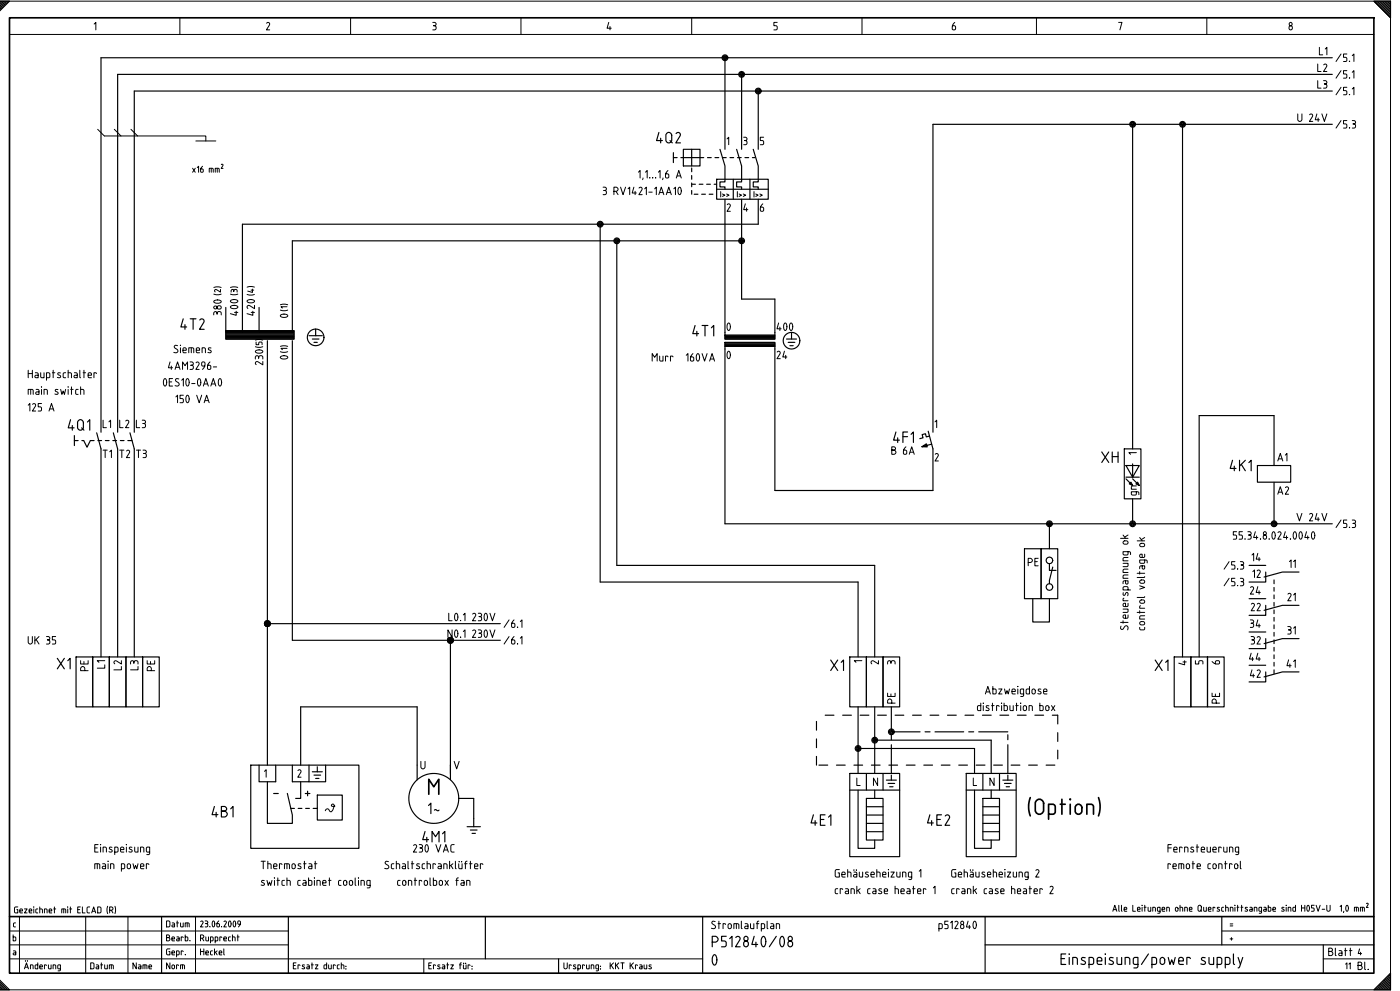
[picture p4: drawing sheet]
<svg xmlns="http://www.w3.org/2000/svg" width="421mm" height="298mm" viewBox="0 0 421 298" stroke-linecap="round" stroke-linejoin="round" font-family="sans-serif">
<g fill="none" stroke="#000" stroke-width=".35">
<path d="M-.1 .9l1.1 1.1M-.1 1.4l.9 .8M-.1 1.9l.6 .6M-.1 2.9l.1 .1M0 2.4l.3 .3M0 .3h2.9l-2.9 3M0 .5l1.3 1.2M.5 .5l1 1M1 .5l.7 .7M1.5 .5l.5 .5M2 .5l.2 .2M217.9 17.3v27.5"/>
<path d="M400.4 17.3h-370v112.6M412.9 .3h5v5zM413 .5l4.7 4.7M413.5 .5l4.2 4.2M414 .5l3.7 3.7M414.5 .5l3.2 3.2M415 .5l2.7 2.7M415.5 .5l2.2 2.2M416 .5l1.7 1.7M416.5 .5l1.2 1.2M417 .5l.7 .7M417.5 .5l.2 .2"/>
<path d="M222.9 22.3v22.5M227.9 27.4v17.4M340.4 37.3v97.5M355.4 37.3v160.1M400.4 22.3h-365v107.6M400.4 27.4h-360v102.5M400.4 37.3h-120v92.6M202.4 45.9v2.9M202.4 47.3h1.1M204.6 47.3h6.9M205.4 44.8h5v5.1h-5zM207.9 44.8v5.1"/>
<path d="M207.9 50.5v1.1M207.9 52.7v1.1M208.6 58.3h1.1M210.1 55.4h1.1M210.9 58.3h1.1M212.4 55.4h1.1M212.6 47.3h1.1M213.1 58.3h1.1M214.6 55.4h.8M214.9 47.3h1.1M215.4 53.8h15.5v6h-15.5zM215.4 56.9h15.5"/>
<path d="M216.4 44.8l1.5 5.1v4.7h-1.5v1.5h1.5v.8M217.1 47.3h1.1M217.9 59.8v40.1M219.4 47.3h1.1M220.4 53.8v6M221.4 44.8l1.5 5.1v4.7h-1.5v1.5h1.5v.8M221.6 47.3h1.1M222.9 59.8v30h10v10.1M223.9 47.3h1.1M225.4 53.8v6M226.1 47.3h.8M226.4 44.8l1.5 5.1v4.7h-1.5v1.5h1.5v.8"/>
<path d="M227.9 59.8v7.5h-155v32.6M180.4 67.3v107.6h77.5v22.5M185.4 72.3v97.5h77.5v27.6M222.9 72.3h-135v27.6M67.9 99.3h20.5v2.6h-20.5zM67.9 92.4v7.5h20.5M67.9 99.6h20.5M67.9 99.3h20.5M77.9 92.4v7.5M94.9 98.8v2M237.9 99.9v2M67.9 100.8h20.5"/>
<path d="M67.9 101.9h20.5M67.9 101.6h20.5M67.9 101.3h20.5M67.9 101.1h20.5M67.9 100.6h20.5M67.9 100.3h20.5M67.9 100.1h20.5M80.4 102.3v127.5M87.9 102.3v90h62.5M92.9 100.8h4M93.9 101.9h2M94.4 102.8h1"/>
<path d="M217.9 100.7h15v1.2h-15zM217.9 102.8h15v1.2h-15zM217.9 100.8h15M217.9 101.9h15M217.9 101.6h15M217.9 101.3h15M217.9 101.1h15M217.9 103.8h15M217.9 103.6h15M217.9 103.3h15M217.9 103h15M236.4 101.9h3"/>
<path d="M236.9 102.8h2M237.4 103.9h1M22.4 132.3h1.1M22.4 130.8v3.1M24.6 132.3h.6l1 2 1-2h1.1M29.1 130l1.3 4.8v62.6M29.4 132.3h1.1M31.7 132.3h1.1M33.9 132.3h1.1M34.1 130l1.3 4.8v62.6M36.2 132.3h1.1M38.4 132.3h1.3"/>
<path d="M39.1 130l1.3 4.8v62.6M278.9 129.6l1.5 5.2v12.5h-47.5v-43.3h-15v53.3h182.5M279.3 131l-.9 .3-.3-1-1 .2 .3 1-1 .3M280 133.4l-2.9 .8 1.3-.9 .2 .9h-1.5M337.9 134.8h5v15h-5zM338.4 139.8h4l-2 3.5zM340.4 139.4v3.9M377.9 139.8h10v5.1h-10zM382.9 139.8v-15h-22.5v72.6M315.4 157.3v7.5M338.4 143.3h4M338.4 143.8l2 2"/>
<path d="M340.4 149.8v7.5M340.4 143.8l2 2M382.9 144.9v12.4M307.9 164.8h5v15h-5zM310.4 179.8v7h5v-7M312.9 164.8h5v15h-5zM315.4 169.4v1.9h2M316.4 170.3l-1 4v1M375.4 169.8h5M375.4 179.8h5M380.4 171.8v3.1h-5M382.9 174.2v1.1"/>
<path d="M382.9 176.5v1.1M382.9 178.7v1.1M390.4 171.8h-5l-5.5 1.5M22.9 197.4h5v15h-5zM27.9 197.4h5v15h-5zM32.9 197.4h5v15h-5zM37.9 197.4h5v15h-5zM42.9 197.4h5v15h-5zM80.4 187.3h70M135.4 192.3v41.9M255.4 197.4h5v15h-5zM260.4 197.4h5v15h-5z"/>
<path d="M265.4 197.4h5v15h-5zM352.9 197.4h5v15h-5zM357.9 197.4h5v15h-5zM362.9 197.4h5v15h-5zM375.4 199.8h5M380.4 181.8v3h-5M382.9 181v1.1M382.9 183.2v1.2M382.9 185.5v1.1M382.9 187.7v1.1M382.9 190v1.1M382.9 192.2v1.2"/>
<path d="M382.9 194.5v1.1M382.9 196.7v1.1M382.9 199v1.1M390.4 181.8h-5l-5.5 1.5M390.4 191.8h-5l-5.5 1.6M245.4 216.7v2.7M248 214.8h2.6M253.2 214.8h2.7M257.9 212.4v20M258.5 214.8h2.6M262.9 212.4v20M263.7 214.8h2.7"/>
<path d="M267.9 212.4v7.4h8.6M269 214.8h2.6M274.2 214.8h2.7M278 219.8h1.5M279.5 214.8h2.6M281 219.8h8.6M284.7 214.8h2.7M290 214.8h2.6M291.1 219.8h1.5M294.1 219.8h8.8M317.9 214.8v2.7M380.4 201.8v3.1h-5"/>
<path d="M382.9 201.2v1.1M390.4 201.8h-5l-5.5 1.5M75.4 229.8h32.5v25.1h-32.5zM77.9 229.8v5h5v-5M80.4 234.8v12.6h7.5v-2.6l-1.5-6.4M87.9 229.8v5h5v-5M90.4 234.8v5.1h-1.5M90.4 229.8v-17.4h35v21.8M93.9 231.8h3M94.4 232.9h2M94.9 233.8h1M95.4 238.8h7.5v7.5h-7.5z"/>
<path d="M95.4 230.3v1.5M97.9 229.8v5h-5M137.9 239.9h4.5v8.4M245.4 222v2.6M245.4 227.2v2.6M246.1 229.8h2.6M251.4 229.8h2.6M255.4 232.4h15v24.9h-15zM255.4 237.3h15M256.6 229.8h2.6M257.9 237.3v17.6h5v-2.6M257.9 224.8h35v7.6"/>
<path d="M260.4 239.9h5v12.4h-5zM260.4 232.4v4.9M261.9 229.8h2.6M262.9 237.3v2.6M262.9 222.3h35v10.1M265.4 232.4v4.9M266.4 234.4h3M266.9 235.3h2M267.1 229.8h2.6M267.4 236.4h1M267.9 220.7v1.5M267.9 223.7v8.7"/>
<path d="M267.9 232.9v1.5M272.4 229.8h2.6M277.6 229.8h2.6M282.9 229.8h2.6M288.1 229.8h2.6M290.4 232.4h15v24.9h-15zM290.4 237.3h15M292.9 237.3v17.6h5v-2.6M293.4 229.8h2.6M295.4 239.9h5v12.4h-5zM295.4 232.4v4.9M297.9 237.3v2.6"/>
<path d="M298.6 229.8h2.6M300.4 232.4v4.9M301.4 234.4h3M301.9 235.3h2M302.4 236.4h1M302.9 220.7v1.5M302.9 223.7v8.7M302.9 232.9v1.5M303.9 229.8h2.6M309.1 229.8h2.6M314.4 229.8h2.6M317.9 220.1v2.6"/>
<path d="M317.9 225.4v2.6M87.4 242.8h1.1M89.6 242.8h1.1M91.9 242.8h1.1M94.1 242.8h1.3M140.4 248.3h4M141.4 249.4h2M141.9 250.3h1M260.4 242.3h5M260.4 244.8h5M260.4 247.4h5M260.4 249.8h5"/>
<path d="M295.4 242.3h5M295.4 244.8h5M295.4 247.4h5M295.4 249.8h5M48.6 275.4v17M86.7 275.4v17M145.9 275.4v12.7M211.2 275.4v17M296 275.4v17M367.2 275.4v8.4M-.1 295.5l1.8 1.8M-.1 296l1.3 1.3"/>
<path d="M-.1 296.5l.8 .8M0 296.9l.3 .4M0 294.4l2.9 2.9h-2.9M0 295l2.2 2.3M167.9 288.1v4.3M296 283.8h116.9M397.7 283.8v8.6M413.3 297.2v.1M413.5 297l.3 .3M413.8 296.7l.5 .6M414 296.4l.8 .9M414.3 296.2l1 1.1"/>
<path d="M414.5 295.9l1.3 1.4M414.7 295.7l1.6 1.6M415 295.4l1.8 1.9M415.2 295.2l2.1 2.1M415.5 295l2.2 2.2M415.7 294.7l2 2M416 294.5l1.7 1.7M416.2 294.2l1.5 1.5M416.5 294l1.2 1.2M416.7 293.7l1 1M417 293.5l.7 .7M417.2 293.2l.5 .5"/>
<path d="M417.5 293l.2 .2M417.9 292.4v4.9h-5z"/>
<circle cx="217.9" cy="17.3" r=".38"/>
<circle cx="217.9" cy="17.3" r=".63"/>
<circle cx="217.9" cy="17.3" r=".88"/>
<circle cx="222.9" cy="22.4" r=".63"/>
<circle cx="222.9" cy="22.3" r=".88"/>
<circle cx="222.9" cy="22.3" r=".37"/>
<circle cx="227.9" cy="27.4" r=".37"/>
<circle cx="227.9" cy="27.3" r=".62"/>
<circle cx="227.9" cy="27.3" r=".87"/>
<circle cx="340.4" cy="37.4" r=".63"/>
<circle cx="340.4" cy="37.3" r=".88"/>
<circle cx="340.4" cy="37.3" r=".37"/>
<circle cx="355.4" cy="37.4" r=".63"/>
<circle cx="355.4" cy="37.3" r=".88"/>
<circle cx="355.4" cy="37.3" r=".37"/>
<circle cx="180.4" cy="67.3" r=".38"/>
<circle cx="180.4" cy="67.4" r=".63"/>
<circle cx="180.4" cy="67.3" r=".88"/>
<circle cx="185.4" cy="72.3" r=".38"/>
<circle cx="185.4" cy="72.3" r=".63"/>
<circle cx="185.4" cy="72.3" r=".87"/>
<circle cx="222.9" cy="72.3" r=".38"/>
<circle cx="222.9" cy="72.3" r=".63"/>
<circle cx="222.9" cy="72.3" r=".87"/>
<circle cx="94.9" cy="101.3" r="2.5"/>
<circle cx="237.9" cy="102.3" r="2.5"/>
<circle cx="315.4" cy="157.3" r=".88"/>
<circle cx="315.4" cy="157.3" r=".38"/>
<circle cx="315.4" cy="157.3" r=".62"/>
<circle cx="340.4" cy="157.3" r=".88"/>
<circle cx="340.4" cy="157.3" r=".37"/>
<circle cx="340.4" cy="157.3" r=".62"/>
<circle cx="382.9" cy="157.3" r=".88"/>
<circle cx="382.9" cy="157.3" r=".37"/>
<circle cx="382.9" cy="157.3" r=".62"/>
<circle cx="315.4" cy="168.4" r="1"/>
<circle cx="315.4" cy="176.3" r="1"/>
<circle cx="80.4" cy="187.3" r=".88"/>
<circle cx="80.4" cy="187.3" r=".37"/>
<circle cx="80.4" cy="187.3" r=".62"/>
<circle cx="135.4" cy="192.4" r=".63"/>
<circle cx="135.4" cy="192.3" r=".88"/>
<circle cx="267.9" cy="219.8" r=".38"/>
<circle cx="267.9" cy="219.8" r=".63"/>
<circle cx="267.9" cy="219.8" r=".87"/>
<circle cx="130.4" cy="239.9" r="7.5"/>
<circle cx="257.9" cy="224.8" r=".88"/>
<circle cx="257.9" cy="224.8" r=".37"/>
<circle cx="257.9" cy="224.8" r=".62"/>
<circle cx="262.9" cy="222.3" r=".88"/>
<circle cx="262.9" cy="222.3" r=".38"/>
<circle cx="262.9" cy="222.4" r=".63"/>
</g>
<g fill="none" stroke="#000" stroke-width=".3">
<path d="M0 .3h417.9v297h-418M2.9 10.4h410M54.1 5.3v5.1M105.4 5.3v5.1M156.6 5.3v5.1M207.9 5.3v5.1M259 5.3v5.1M311.5 5.3v5.1M362.7 5.3v5.1M29.4 38.8l2 2h30.5v1.6M34.4 38.8l2 2M39.4 38.8l2 2"/>
<path d="M58.9 42.4h6M191.9 51.7l.5-.5v2.3M193.2 53.5l-.1 .5M194 51.7l.5-.5v2.3M195.2 53.4h.1M196.1 53.4h.1M197 53.4h.1M197.9 51.7l.5-.5v2.3M199.2 53.5l-.1 .5M200.7 51.2a1.62 1.62 0 0 0-.4 2.3l.6-.1 .1-.9-.3-.3h-.7M203.2 53.5l.8-2.3 .7 2.3M203.5 52.8h1"/>
<path d="M8.5 118.5v-1.5l1.4 .1 .1 1.4M8.5 111.2v2.3M8.5 112.2h1.2M9.2 117v1.5M9.7 111.2v2.3M10.6 112h.6l.3 .3v1.2l-.9-.1v-.5l.9-.2M10.9 117h.5l.3 .3v1.2l-.9-.1v-.6l.9-.1M12.2 112v1.2l.3 .3h.7v-1.5M12.5 116.3h.1M12.5 117v1.5M13.2 118.5v-1.5h.7l.3 .3v1.2M14 113.5h.7l.3-.3v-.9l-.3-.3h-.7v2.2"/>
<path d="M15.7 112h.8M16 111.2v2.3M17.4 117h-.6l-.2 .2 .2 .4 .6 .3v.5l-.9-.1M18.2 112h-.6l-.2 .3 .8 .6v.3l-.3 .3-.7-.1M18.2 117l.4 1.5 .4-1 .4 1 .3-1.5M19.7 112h-.4l-.3 .3 .1 1.1 .6 .1M20.5 116.3h.1M20.5 112h.7l.3 .3v1.2M20.5 111.2v2.3M20.5 117v1.5M21.2 117h.8M21.5 116.2v2.3"/>
<path d="M22.4 112h.5l.3 .3v1.2l-.9-.1v-.5l.9-.2M23.5 117h-.5l-.3 .3 .1 1.1 .7 .1M24 111.2v2.1l.2 .2M24.2 117h.7l.3 .3v1.2M24.2 116.2v2.3M25 112h.7M25.2 111.2v2.3M26.5 112.7h1l-.1-.6h-.8l-.1 1.1 .3 .3h.7M29 112.2l-.2-.2h-.6v1.5M49.4 113.9l.1-.1a1.29 1.29 0 0 1 .4 2 .63 .63 0 0 1-.8-.2 .63 .63 0 0 1 0-.7zM50.9 114.7h.7M51.1 108.7l-.5 1.8h1.3"/>
<path d="M51.5 110v1M51.9 113.7h-1v2.3h1M52.6 111l.8-2.3 .7 2.3M52.9 110.3h1M53.4 103.9a.53 .53 0 0 0-.8-.1 .53 .53 0 0 0 0 .7l.6 .4a.67 .67 0 0 1 0 1 .67 .67 0 0 1-1 0M53.7 113.8a.53 .53 0 0 0-.8 0 .53 .53 0 0 0 0 .8l.7 .3a.67 .67 0 0 1 0 1 .67 .67 0 0 1-1-.1M54.2 103.8h.1M54.2 104.5v1.5M54.6 114.2l.5-.5v2.3M54.9 111v-2.3l.7 1.1 .8-1.1v2.3M55 105.2h1l-.1-.6h-.8l-.1 1.1 .3 .3h.7M56.1 113.9l.1-.1a1.29 1.29 0 0 1 .4 2 .63 .63 0 0 1-.7-.2 .63 .63 0 0 1 0-.7z"/>
<path d="M56.7 106v-1.5l1.4 .1 .1 1.4M57.1 108.7h.6a.51 .51 0 0 1 .4 .5 .51 .51 0 0 1-.4 .5h-.3l.6 .2 .1 .7-.4 .4h-.6M57.5 104.5v1.5M57.6 115.2h1M58.9 109a.51 .51 0 0 1 .7-.2 .51 .51 0 0 1 .2 .7l-.9 1.5h1M59 105.2h1l-.1-.6h-.8l-.1 1.1 .3 .3h.7M59.6 113.9l.1-.1a1.29 1.29 0 0 1 .4 2l-.1 .2a1.29 1.29 0 0 1-.4-2.1zM60.7 106v-1.5h.7l.3 .3v1.2M61.1 116l.8-2.3 .7 2.3M61.4 115.3h1M61.5 110h-.6l-.3-.3 .1-.9 .6-.1a1.64 1.64 0 0 1-.4 2.3M63.1 108.7a1.62 1.62 0 0 0-.5 2.3l.6-.1 .2-.9-.3-.3h-.7"/>
<path d="M63.4 116l.7-2.3 .8 2.3M63.4 104.5h-.6l-.2 .3 .8 .6 .1 .3-.3 .3-.7-.1M63.6 115.3h1M64.1 110.2h1M65.9 113.9l.1-.1a1.29 1.29 0 0 1 .4 2 .63 .63 0 0 1-.8-.2 .63 .63 0 0 1 0-.7zM336.7 161.7h2.3M337.5 169.2h1.5l-.1 .9-1.4 .1M337.5 160.7l.7 1M337.6 178.1l-.1 .5 .3 .2 .6-.8h.3l.3 .3-.1 .7M337.6 162.6l1-.1a.52 .52 0 0 1 .4 .5 .52 .52 0 0 1-.4 .5l-1-.1-.1-.3zM337.7 179.7l-.2 .2v.6h1.5M338.2 174.5l.2 .9h.5l.1-.9h-1.2l-.3 .3v.5"/>
<path d="M339 177.2v-.7l-.3-.3h-.9l-.3 .3v.7h2.2M339 172.7h-1.2l-.3 .3v.7h1.5M339 171h-1.2l-.3 .3v.7h1.5M339 167.5h-1.2l-.3 .3v.7h1.5M339 165.7v.7l-.3 .3h-.9l-.3-.3v-.7h2l.2 .3v.6M339 160.7l-1 .6M336.7 187h2.3M336.9 188.1a.53 .53 0 0 0-.1 .8 .53 .53 0 0 0 .8 0l.4-.7a.67 .67 0 0 1 .9 0 .67 .67 0 0 1 0 1M337.5 183h1.5l-.1 .9-1.4 .1M337.5 186.5v.7M339 184.7v.7l-.3 .3-1.1-.1v-.8l.6-.1v1M339 181.2v.7l-.3 .3-1.1-.1v-.8l.6-.1v1"/>
<path d="M296.1 208.5l.8-2.3 .7 2.3M296.4 207.8h1M298.4 206.2v2.3h.7l.3-.3v-.9l-.3-.3h-.7M300.1 207h1l-1 1.5h1M301.9 207l.3 1.5 .4-1 .4 1 .4-1.5M304.1 207.7h1l-.1-.6h-.8l-.1 1.1 .3 .3h.7M305.9 206.3h.1M305.9 207v1.5M307.6 208.5h-.7l-.3-.3v-.9l.3-.3h.7v2l-.3 .2h-.6M309.4 206.2v2.3l-.9-.1v-1.3l.9-.1M310.2 207.1a.51 .51 0 0 1 .6-.1 .51 .51 0 0 1 .3 .5v.6a.52 .52 0 0 1-.5 .4 .52 .52 0 0 1-.5-.4zM312.8 207h-.6l-.2 .3 .8 .6 .1 .3-.3 .3-.7-.1"/>
<path d="M313.6 207.7h1l-.1-.6h-.8l-.1 1.1 .3 .3h.7M28.5 254.7h.7M29.5 253.7h-1v2.3h1M30.2 253.8h.1M30.2 254.5v1.5M31 256v-1.5h.7l.3 .3v1.2M33.7 254.6l-.6-.1-.2 .3 .8 .6v.3l-.3 .3-.7-.2M34.5 256h.7l.3-.3v-.9l-.3-.3h-.7v2.2M36.2 255.2h1l-.1-.6h-.8l-.1 1.1 .3 .3h.7M38 253.8h.1M38 254.5v1.5M39.7 254.6l-.6-.1-.2 .3 .8 .6v.3l-.3 .3-.7-.2"/>
<path d="M40.5 254.5v1.2l.3 .3h.7v-1.5M42.2 256v-1.5h.7l.3 .3v1.2M45 256h-.7l-.3-.3v-.9l.3-.3h.7v1.9l-.3 .3h-.6M78.5 258.7h1.2M79.1 258.7v2.3M80.5 259.5h.7l.3 .3v1.2M80.5 258.7v2.3M84.7 259.7l-.2-.2h-.5v1.5M86.2 259.5v1.5M87.9 259.6a.51 .51 0 0 1 .5-.1 .51 .51 0 0 1 .3 .5v.6a.52 .52 0 0 1-.5 .4 .52 .52 0 0 1-.5-.4zM90.4 259.5h-.6l-.2 .2 .2 .4 .6 .3v.5h-.9M91.2 259.5h.8"/>
<path d="M91.5 258.7v2.3M92.9 259.5h.5l.3 .3v1.2l-.9-.1v-.5l.9-.2M94.5 259.5h.7M94.7 258.7v2.3M100.7 242.2h-1v-.5l.5-.1a1.7 1.7 0 0 1-.3 2l-.6 .3-.8-.9-.5 .1-.2 .5M116.7 258.9a.53 .53 0 0 0-.8-.1 .53 .53 0 0 0 0 .7l.7 .4a.67 .67 0 0 1 0 1 .67 .67 0 0 1-1 0M118.4 259.5h-.5l-.3 .3 .1 1.1 .7 .1M119.1 259.5h.7l.3 .3v1.2M119.1 258.7v2.3M121 259.5h.6l.3 .3v1.2l-.9-.1-.1-.4 .2-.3h.8M122.6 258.7v2.1l.3 .2M123.6 259.5h.8"/>
<path d="M123.9 258.7v2.3M126 259.5h-.5l-.3 .3 .9 .6v.3l-.3 .3-.7-.1M127.6 259.5h-.5l-.2 .3 .1 1.1 .6 .1M128.4 259.5h.7l.3 .3v1.2M128.4 258.7v2.3M130.9 259.7l-.2-.2h-.6v1.5M131.7 259.5h.6l.3 .3v1.2l-.9-.1v-.5l.9-.2M135.1 258.7v2.3M135.5 260l.6 1M136.1 259.5l-1 .7M136.9 258.7v2.1l.2 .2M137.9 259.5v1.2l.2 .3h.8v-1.5"/>
<path d="M138 258.9h.1M138.7 258.9h.1M139.6 259.5h.8M140.4 258.7l-.5 .3v2M141.1 259.5h.8M141.4 258.7v2.3M145.1 259.7l-.2-.2h-.5v1.5M351 254.7h1M352 253.7h-1v2.3M352.7 255.2h1l-.1-.6h-.8l-.1 1.1 .3 .3h.7M355.2 254.7l-.2-.2h-.5v1.5M356 256v-1.5h.7l.3 .3v1.2"/>
<path d="M358.7 254.6l-.6-.1-.2 .3 .8 .6v.3l-.3 .3-.7-.2M359.5 254.5h.7M359.7 253.7v2.3M361 255.2h1l-.1-.6h-.8l-.1 1.1 .3 .3h.7M362.7 254.5v1.2l.3 .3h.7v-1.5M364.5 255.2h1l-.1-.6h-.8l-.1 1.1 .3 .3h.7M367 254.7l-.2-.2h-.6v1.5M367.7 254.5v1.2l.3 .3h.7v-1.5M369.5 256v-1.5h.7l.3 .3v1.2M372.2 256h-.7l-.3-.3v-.9l.3-.3h.7v1.9l-.3 .3h-.5M2.9 279.7h83.8M5.9 275.4v17"/>
<path d="M25.8 275.4v17M38.5 275.4v17M58.8 275.4v17M82.2 260.2h1l-.1-.6h-.8l-.1 1.1 .3 .3h.7M85.5 261v-1.5l1.4 .1 .1 1.4M133.4 261v-1.5h.7l.3 .3v1.2M142.6 260.2h1l-.1-.6h-.8l-.1 1.1 .3 .3h.7M252.2 261.2l-1.1 .2v1.9l1.1 .2v-1.3h-.3M253 262.7h1l-.1-.6h-.8l-.1 1.1 .3 .3h.7M254.7 262h.7l.3 .3v1.2M254.7 261.2v2.3M256.6 261.4h.1"/>
<path d="M256.6 262h.6l.3 .3v1.2l-.9-.1v-.6l.9-.1M257.4 261.4h.1M258.2 262v1.2l.3 .3h.7v-1.5M260.9 262.1l-.6-.1-.2 .2 .2 .4 .6 .3v.5l-.9-.1M261.7 262.7h1l-.1-.6h-.8l-.1 1.1 .3 .3h.7M263.5 262h.7l.3 .3v1.2M263.5 261.2v2.3M265.2 262.7h1l-.1-.6h-.8l-.1 1.1 .3 .3h.7M267 261.3h.1M267 262v1.5M267.7 262h1l-1 1.5h1M269.5 262v1.2l.3 .3h.7v-1.5"/>
<path d="M271.2 263.5v-1.5h.7l.3 .3v1.2M274 263.5h-.7l-.3-.3v-.9l.3-.3h.7v1.9l-.3 .3h-.6M276.2 261.7l.5-.5v2.3M287.2 261.2l-1.1 .2v1.9l1.1 .2v-1.3h-.3M288 262.7h1l-.1-.6h-.8l-.1 1.1 .3 .3h.7M289.7 262h.7l.3 .3v1.2M289.7 261.2v2.3M291.6 261.4h.1M291.6 262h.6l.3 .3v1.2l-.9-.1v-.6l.9-.1M292.4 261.4h.1M293.2 262v1.2l.3 .3h.7v-1.5M295.9 262.1l-.6-.1-.2 .3 .8 .6 .1 .3-.3 .3-.7-.2"/>
<path d="M296.7 262.7h1l-.1-.6h-.8l-.1 1.1 .3 .3h.7M298.5 262h.7l.3 .3v1.2M298.5 261.2v2.3M300.2 262.7h1l-.1-.6h-.8l-.1 1.1 .3 .3h.7M302 261.3h.1M302 262v1.5M302.7 262h1l-1 1.5h1M304.5 262v1.2l.3 .3h.7v-1.5M306.2 263.5v-1.5h.7l.3 .3v1.2M309 263.5h-.7l-.3-.3v-.9l.3-.3h.7v1.9l-.3 .3h-.6M311.3 261.5a.51 .51 0 0 1 .7-.2 .51 .51 0 0 1 .2 .7l-1 1.5h1M367.2 279.7h45.7"/>
<path d="M2.9 288.1h208.3M2.9 283.8h83.8M127.4 288.1v4.3M397.7 288.1h15.2"/>
</g>
<path d="M2.9 5.3h410v287.1h-410zM2.9 275.4h410" fill="none" stroke="#000" stroke-width=".5"/>
<g font-size="7">
<text x="128.6" y="238.8">M</text>
<text x="308.9" y="244.8">(Option)</text>
</g>
<g font-size="4.9">
<text x="197.1" y="43.1">4Q2</text>
<text x="54.2" y="99.1">4T2</text>
<text x="208" y="101.1">4T1</text>
<text x="20.3" y="129.4">4Q1</text>
<text x="268.4" y="133.1">4F1</text>
<text x="330.9" y="139.1">XH</text>
<text x="369.5" y="141.6">4K1</text>
<text x="17.1" y="201.1">X1</text>
<text x="249.5" y="201.6">X1</text>
<text x="347" y="201.6">X1</text>
<text x="82.1" y="239.6">-</text>
<text x="91.6" y="239.6">+</text>
<text x="63.6" y="245.6">4B1</text>
<text x="128.6" y="244.6">1~</text>
<text x="243.6" y="248.1">4E1</text>
<text x="278.6" y="248.1">4E2</text>
<text x="126.9" y="253.1">4M1</text>
<text x="213.9" y="284.6">P512840/08</text>
<text x="213.9" y="290.1">0</text>
<text x="318.7" y="289.9">Einspeisung/power supply</text>
</g>
<g font-size="3.5">
<text x="28.2" y="9.1">1</text>
<text x="79.9" y="9.1">2</text>
<text x="129.9" y="9.1">3</text>
<text x="182.3" y="9.1">4</text>
<text x="232.4" y="9.1">5</text>
<text x="286" y="9.1">6</text>
<text x="336" y="9.1">7</text>
<text x="387.2" y="9.1">8</text>
<text x="396.4" y="16.6">L1</text>
<text x="395.9" y="21.6">L2</text>
<text x="401.4" y="18.6">/5.1</text>
<text x="401.4" y="23.6">/5.1</text>
<text x="395.9" y="26.6">L3</text>
<text x="401.4" y="28.6">/5.1</text>
<text x="389.9" y="36.6">U 24V</text>
<text x="401.4" y="38.6">/5.3</text>
<text x="218.4" y="43.6">1</text>
<text x="223.4" y="43.6">3</text>
<text x="228.4" y="43.6">5</text>
<text x="181.1" y="58.6">3 RV1421-1AA10</text>
<text x="218.4" y="63.6">2</text>
<text x="223.4" y="63.6">4</text>
<text x="228.4" y="63.6">6</text>
<text x="66.6" y="94.7" transform="rotate(-90 66.6 94.7)">380</text>
<text x="71.6" y="94.8" transform="rotate(-90 71.6 94.8)">400</text>
<text x="76.6" y="94.8" transform="rotate(-90 76.6 94.8)">420</text>
<text x="86.6" y="95.5" transform="rotate(-90 86.6 95.5)">0</text>
<text x="218.4" y="99.4">0</text>
<text x="233.4" y="99.4">400</text>
<text x="86.6" y="108" transform="rotate(-90 86.6 108)">0</text>
<text x="218.4" y="107.9">0</text>
<text x="233.4" y="107.9">24</text>
<text x="79.1" y="109.7" transform="rotate(-90 79.1 109.7)">230</text>
<text x="195.9" y="108.6">Murr</text>
<text x="206.1" y="108.6">160VA</text>
<text x="8.4" y="123.6">125 A</text>
<text x="52.7" y="121.1">150 VA</text>
<text x="30.9" y="128.6">L1</text>
<text x="35.9" y="128.6">L2</text>
<text x="40.9" y="128.6">L3</text>
<text x="280.9" y="128.6">1</text>
<text x="30.9" y="137.6">T1</text>
<text x="35.9" y="137.6">T2</text>
<text x="40.9" y="137.6">T3</text>
<text x="267.9" y="136.6">B 6A</text>
<text x="341.6" y="136.6" transform="rotate(-90 341.6 136.6)">1</text>
<text x="280.9" y="138.6">2</text>
<text x="383.9" y="138.6">A1</text>
<text x="341.6" y="148.9" transform="rotate(-90 341.6 148.9)">gn</text>
<text x="383.9" y="148.6">A2</text>
<text x="389.6" y="156.6">V 24V</text>
<text x="401.4" y="158.6">/5.3</text>
<text x="370.5" y="162.1">55.34.8.024.0040</text>
<text x="308.9" y="170.1">PE</text>
<text x="367.7" y="171.1">/5.3</text>
<text x="376.1" y="168.6">14</text>
<text x="376.4" y="173.6">12</text>
<text x="387.4" y="170.6">11</text>
<text x="367.7" y="176.1">/5.3</text>
<text x="375.6" y="178.6">24</text>
<text x="375.9" y="183.6">22</text>
<text x="386.9" y="180.6">21</text>
<text x="134.5" y="191.6">N0.1 230V</text>
<text x="134.7" y="186.6">L0.1 230V</text>
<text x="151.4" y="188.6">/6.1</text>
<text x="344.1" y="189.3" transform="rotate(-90 344.1 189.3)">control voltage ok</text>
<text x="375.6" y="188.6">34</text>
<text x="386.9" y="190.6">31</text>
<text x="8.4" y="193.6">UK 35</text>
<text x="151.4" y="193.6">/6.1</text>
<text x="375.9" y="193.6">32</text>
<text x="26.6" y="201.6" transform="rotate(-90 26.6 201.6)">PE</text>
<text x="31.6" y="200.9" transform="rotate(-90 31.6 200.9)">L1</text>
<text x="36.6" y="201.3" transform="rotate(-90 36.6 201.3)">L2</text>
<text x="41.6" y="201.3" transform="rotate(-90 41.6 201.3)">L3</text>
<text x="46.6" y="201.6" transform="rotate(-90 46.6 201.6)">PE</text>
<text x="259.1" y="199.1" transform="rotate(-90 259.1 199.1)">1</text>
<text x="264.1" y="199.6" transform="rotate(-90 264.1 199.6)">2</text>
<text x="269.1" y="199.6" transform="rotate(-90 269.1 199.6)">3</text>
<text x="356.6" y="199.8" transform="rotate(-90 356.6 199.8)">4</text>
<text x="361.6" y="199.6" transform="rotate(-90 361.6 199.6)">5</text>
<text x="366.6" y="199.6" transform="rotate(-90 366.6 199.6)">6</text>
<text x="375.4" y="198.6">44</text>
<text x="375.6" y="203.6">42</text>
<text x="386.6" y="200.6">41</text>
<text x="269.1" y="211.3" transform="rotate(-90 269.1 211.3)">PE</text>
<text x="293.6" y="213.6">distribution box</text>
<text x="366.6" y="211.3" transform="rotate(-90 366.6 211.3)">PE</text>
<text x="79.4" y="233.6">1</text>
<text x="89.4" y="233.6">2</text>
<text x="126.4" y="231.1">U</text>
<text x="136.4" y="231.1">V</text>
<text x="257.4" y="236.1">L</text>
<text x="262.4" y="236.1">N</text>
<text x="292.4" y="236.1">L</text>
<text x="297.4" y="236.1">N</text>
<text x="124.1" y="256.1">230 VAC</text>
<text x="28.4" y="261.1">main power</text>
<text x="350.9" y="261.1">remote control</text>
<text x="78.4" y="266.1">switch cabinet cooling</text>
<text x="119.4" y="266.1">controlbox fan</text>
<text x="250.9" y="268.6">crank case heater 1</text>
<text x="285.9" y="268.6">crank case heater 2</text>
<text x="213.7" y="279.1">Stromlaufplan</text>
<text x="282" y="279.1">p512840</text>
<text x="399.2" y="287.2">Blatt</text>
<text x="408" y="291.4">Bl.</text>
</g>
<g font-size="2.8">
<text x="57.4" y="51.8">x16 mm²</text>
<text x="66.4" y="88.6" transform="rotate(-90 66.4 88.6)">(2)</text>
<text x="71.4" y="88.6" transform="rotate(-90 71.4 88.6)">(3)</text>
<text x="76.4" y="88.7" transform="rotate(-90 76.4 88.7)">(4)</text>
<text x="86.4" y="93.5" transform="rotate(-90 86.4 93.5)">(1)</text>
<text x="78.9" y="104.5" transform="rotate(-90 78.9 104.5)">(5)</text>
<text x="86.4" y="105.9" transform="rotate(-90 86.4 105.9)">(1)</text>
<text x="4.3" y="274.3">Gezeichnet mit ELCAD (R)</text>
<text x="334.3" y="273.9">Alle Leitungen ohne Querschnittsangabe sind H05V-U 1,0 mm2</text>
<text x="4" y="278.5">c</text>
<text x="50" y="278.5">Datum</text>
<text x="60.2" y="278.5">23.06.2009</text>
<text x="369.6" y="278.5">=</text>
<text x="3.9" y="286.9">a</text>
<text x="3.9" y="282.7">b</text>
<text x="50" y="282.7">Bearb.</text>
<text x="50" y="286.9">Gepr.</text>
<text x="60.2" y="282.7">Rupprecht</text>
<text x="60.2" y="286.9">Heckel</text>
<text x="369.6" y="282.7">+</text>
<text x="408.1" y="286.9">4</text>
<text x="7.3" y="291.2">Änderung</text>
<text x="27.2" y="291.2">Datum</text>
<text x="39.9" y="291.2">Name</text>
<text x="50" y="291.2">Norm</text>
<text x="88.1" y="291.2">Ersatz durch:</text>
<text x="128.8" y="291.2">Ersatz für:</text>
<text x="169.4" y="291.2">Ursprung: KKT Kraus</text>
<text x="404.3" y="291.2">11</text>
</g>
<g font-size="2.5">
<text x="216.5" y="59.2">I&gt;&gt;</text>
<text x="221.5" y="59.2">I&gt;&gt;</text>
<text x="226.5" y="59.2">I&gt;&gt;</text>
</g>
</svg>
